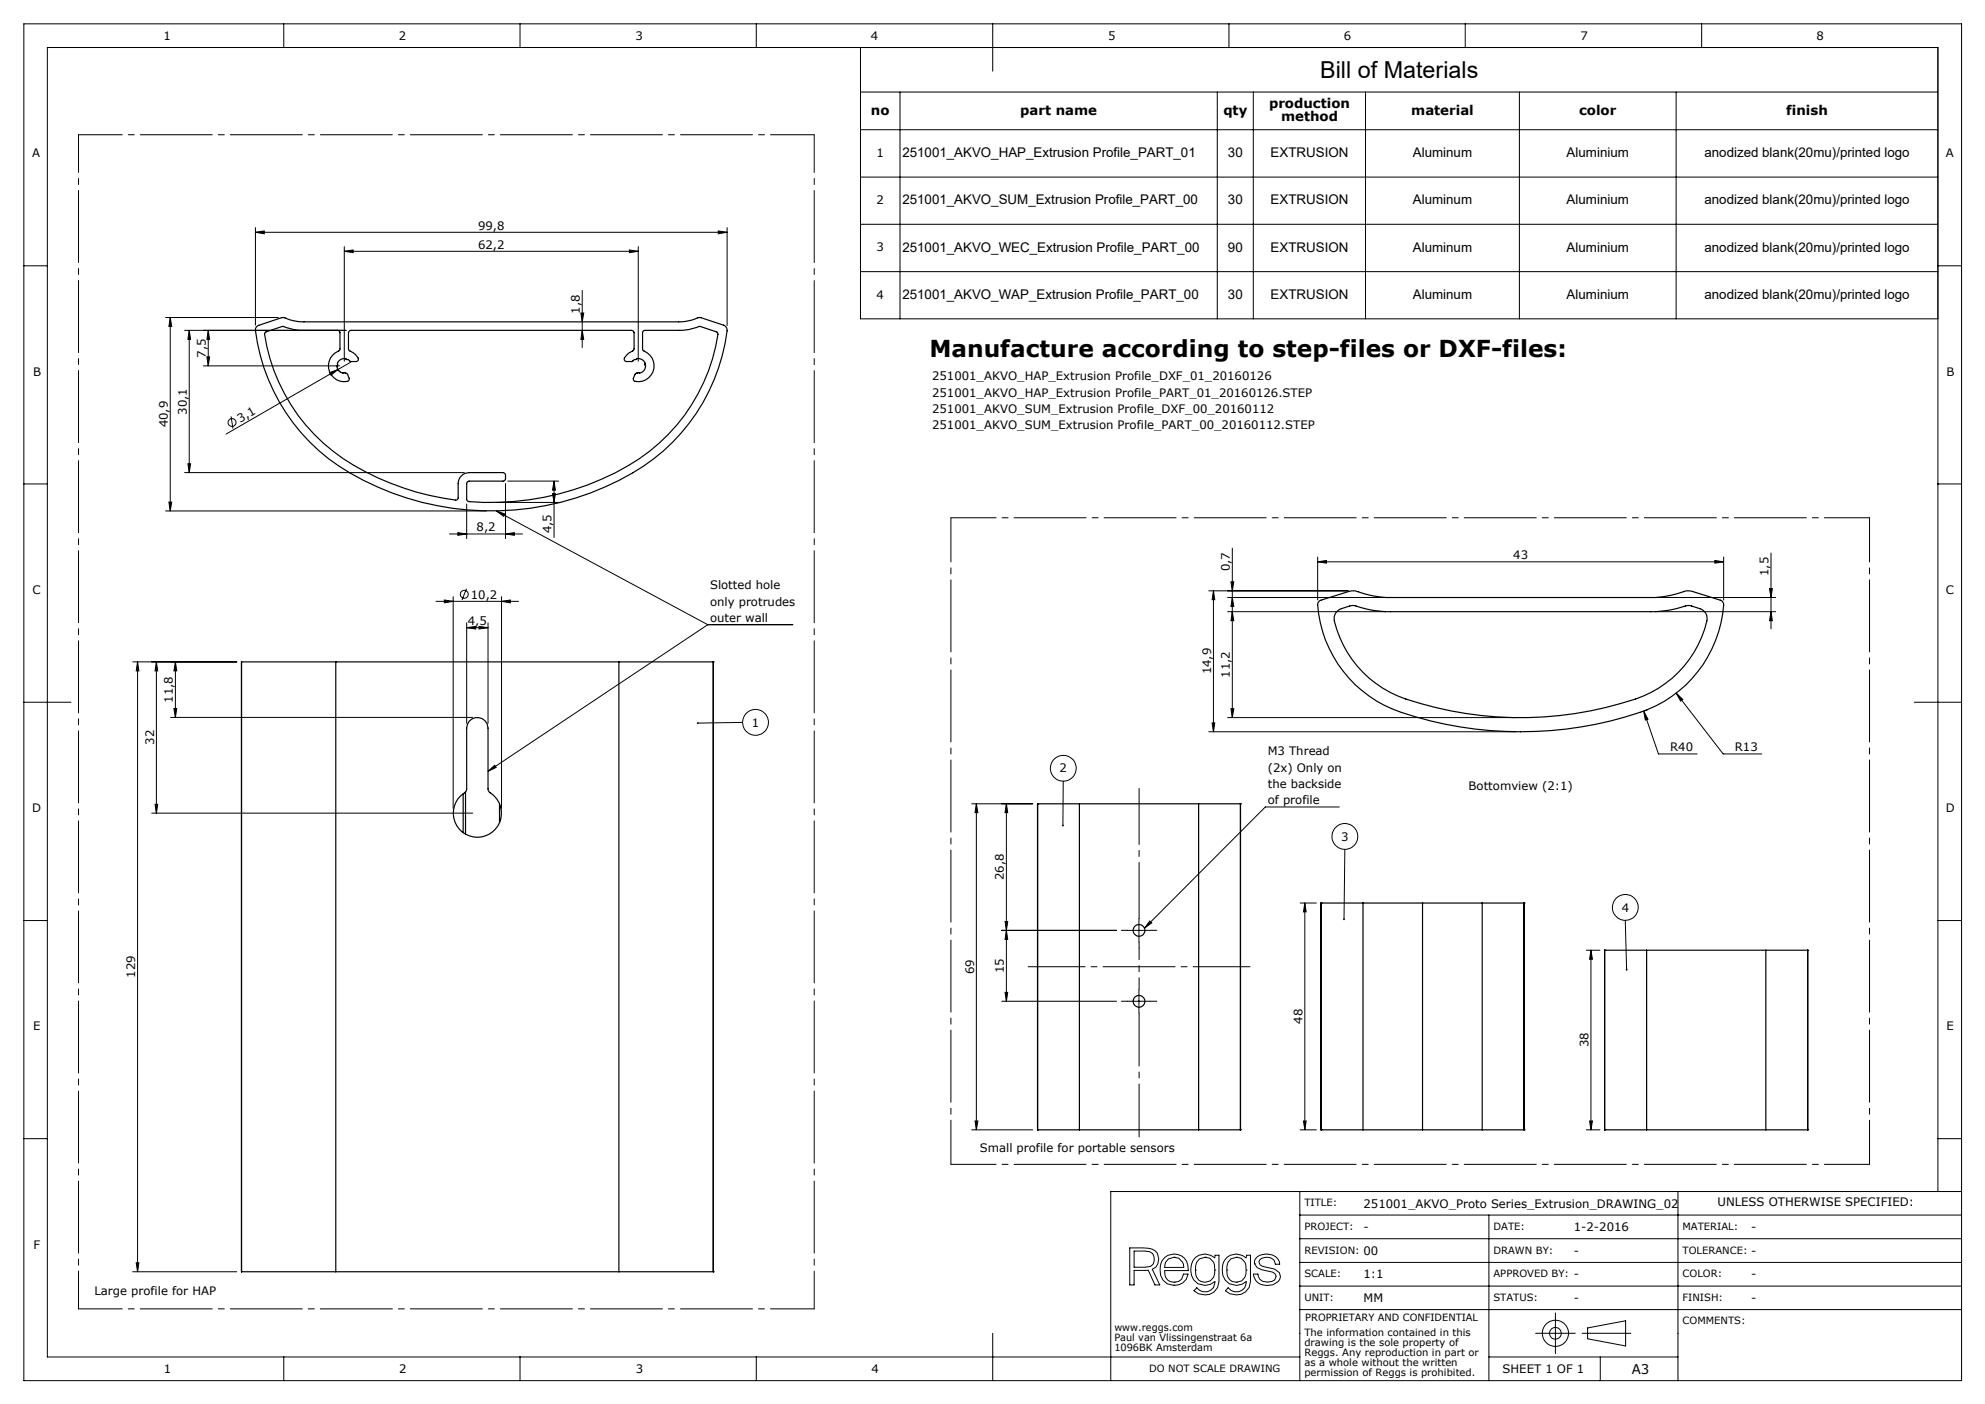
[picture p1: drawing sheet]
<svg xmlns="http://www.w3.org/2000/svg" width="420mm" height="297mm" viewBox="0 0 420 297" stroke-linecap="round" stroke-linejoin="round" font-family="sans-serif">
<g fill="none" stroke="#000" stroke-width=".21">
<path d="M5 5h410v287.1h-410zM60 5v5.1M110 5v5.1M160 5v5.1M182.1 10.1v57.3h227.9M182.1 19.5h227.9M190.4 19.5v47.9M210 5v10.1M257.6 19.5v47.9M260 5v5.1M265.2 19.5v47.9M288.9 19.5v47.9"/>
<path d="M310 5v5.1M321.5 19.5v47.9M354.6 19.5v47.9M360 5v5.1M182.1 37.5h227.9M182.1 27.4h227.9M5 56.2h5M54 49.1l1.9-.2v.6zM54 48.2v20.6M54 49.1h99.8M72.8 53.2l1.9-.3v.5zM72.8 52.2v24.2"/>
<path d="M72.8 53.2h62.2M133.2 52.9l1.8 .3-1.8 .2zM135 52.2v24.2M152 48.9l1.8 .2-1.8 .4zM153.8 48.2v20.7M182.1 47.4h227.9M182.1 57.5h227.9M410 56.2h5M35 67.2h23.9M36 67.2l.3 1.9h-.6zM36 67.2v40.9M39.1 69.9h34.1"/>
<path d="M40 69.9l.3 1.9h-.5zM40 69.9v30.1M43 77.4h28.9M43.8 75.5h.5l-.2 1.9zM44.1 69.9l.2 1.9h-.5zM44.1 69.9v7.5M69.7 78.8l1.8-.6-1.5 1.2zM71.3 77.7l.2 .5 .6 .6M71.5 78.2l-23.7 13.6M74.2 76.6l-2.7 1.6M122.9 66.2h.6l-.3 1.9zM123.2 69.9l.3 1.9h-.6z"/>
<path d="M123.2 61.5v12M39.1 100h59.1M39.8 98.1h.5l-.3 1.9zM48.9 88.1l.4 2.6M5 102.4h5M35 108.1h67.9M35.7 106.2h.6l-.3 1.9zM95.1 113h15.5M96.9 112.7l1.8 .3-1.8 .2zM98.7 106.6v7.3M105 106.3h13.2M105 108.1l1.8 .6-.2 .5z"/>
<path d="M105 108.1l44.8 24M107 113l1.8-.3v.5zM107 102.3v11.6M107.5 101.8h10.7M116.9 104.4h.6l-.3 1.9zM117.2 101.8l.3 1.9h-.6zM117.2 101.8v11.9M260.7 116v35.8M278.8 118.8l1.9-.2v.5zM278.8 117.8v9.1M278.8 118.8h85.9M362.8 118.6l1.9 .2-1.9 .3z"/>
<path d="M364.7 117.8v9.1M374.7 117v16M410 102.4h5M92.3 127.2h17.4M94 126.9l1.9 .3-1.9 .3zM95.9 126.2v44.8M98.7 124.5l-.9 2.4M98.7 132.8l1.9-.3v.6zM98.7 131.8v21.2M98.7 132.8h4.6M101.4 132.5l1.9 .3-1.9 .3zM103.3 131.8v21.2"/>
<path d="M106.1 127.2l1.9-.3v.6zM106.1 126.2v44.8M149.8 132.1h17.9M149.8 132.1l-46.5 31.1M255.8 125h29.5M256.8 125l.2 1.9h-.5zM256.8 125v29.8M259.8 129.4h33.4M259.8 126.4h33.4M260.5 123.1h.6l-.4 1.9zM260.7 129.4l.4 1.9h-.6zM260.7 126.4l.4 1.9h-.6z"/>
<path d="M350.3 129.4h25.4M350.3 126.4h25.4M374.4 124.5h.6l-.3 1.9zM374.7 129.4l.3 1.9h-.6zM5 148.6h10M28.1 140h22M29.1 140l.3 1.9h-.6zM29.1 140v129M33.1 140v32M33.1 140l.3 1.9h-.6zM36.1 151.8h63.9M36.8 149.9h.6l-.3 1.9z"/>
<path d="M37.1 140v11.8M37.1 140l.3 1.9h-.6zM157.1 152.8l-9.5 .2M255.8 154.8h64.9M256.5 152.9h.5l-.2 1.9zM259.8 151.8h60.9M260.5 149.9h.6l-.4 1.9zM347.8 150.5l.9 1.6-.6 .2zM347.8 150.5l3.1 9h8.2M348.7 150.1l-.8 .3M354.6 146.6l1.5 1.4-.5 .3zM354.6 146.6l10 12.9h8.2"/>
<path d="M405 148.6h10M32.1 172h67.9M32.8 170.1h.6l-.3 1.9zM103.3 163.2l1.4-1.3 .3 .4zM205.6 170h12.9M206.6 170l.3 1.9h-.6zM206.6 170v69M212.9 170l.3 1.9h-.5zM212.9 170v41.8M225 165.2l-.1 9.4M283.4 170.7h-15.7l-25.6 25.7M284.6 179.7l-.2 14.7"/>
<path d="M5 194.7h5M211.9 196.8h24.4M212.7 194.9h.5l-.3 1.9zM212.9 196.8l.3 1.9h-.5zM238.5 196.8h5M241 194.3v5M243.3 194.8l.4 .4-1.6 1.2zM275.1 191h3.4M276.1 191l.3 1.9h-.6zM276.1 191v48M343.9 194.7l.3 10.4M410 194.7h5"/>
<path d="M211.9 211.8h24.4M212.7 209.9h.5l-.3 1.9zM238.5 211.8h5M241 209.3v5M335.6 201h2.9M336.6 201l.3 1.9h-.6zM336.6 201v38M205.6 239h12.9M206.3 237.1h.6l-.3 1.9zM275.1 239h3.4M275.8 237.1h.6l-.3 1.9zM335.6 239h2.9"/>
<path d="M336.3 237.1h.6l-.3 1.9zM5 240.9h5M275 252.1v40M275 257h140M315 257v35.1M355 252.1v40M410 252.1v-242h-400v277h265M410 240.9h5M415 252.1h-180v40M28.1 269h22M28.8 267.1h.6l-.3 1.9zM239 264h2.9a3.1 3.1 0 0 1 3 1.1 2.35 2.35 0 0 1-1.1 3.4l1.6 3.3h-1l-1.4-3.1h-3v3.1h-1z"/>
<path d="M240 264.7l3.3 .1a1.81 1.81 0 0 1 .1 3.1l-1.1 .2h-2.3zM246.5 266a3 3 0 0 1 3.4-.4 3 3 0 0 1 1.5 3.2h-5a2.03 2.03 0 0 0 1.6 2.4 2.03 2.03 0 0 0 2.4-1.7h1a2.98 2.98 0 0 1-3.4 2.4 2.98 2.98 0 0 1-2.5-3.2 3.3 3.3 0 0 1 1-2.7zM247.2 266.3l1.2-.3a2.04 2.04 0 0 1 2.1 2.1h-4.1l.2-1.1zM248.4 271.8h.1M248.4 271.2h.1M248.4 266h.1M252.9 266a3.1 3.1 0 0 1 4.1 .1l.1-.6h.8v5.6a3.1 3.1 0 0 1-2 2.7 3.1 3.1 0 0 1-3.3-.8l.6-.6a2.2 2.2 0 0 0 3.6 0l.3-1.3a3.1 3.1 0 0 1-3.8 .4 3.1 3.1 0 0 1-1.3-3.6l.4-1.2zM252.9 268.7a2.11 2.11 0 0 0 2.1 2.6 2.11 2.11 0 0 0 2-2.6M252.9 268.7h.1M255 266a2.19 2.19 0 0 0-2.1 2.7M255 266a2.19 2.19 0 0 1 2 2.7M255 266h.1"/>
<path d="M257 268.7h.1M259.6 268.7a2.14 2.14 0 0 0 2 2.5M259.6 268.7h.1M259.6 266a3.1 3.1 0 0 1 4.1 .1l.1-.6h.8v5.6a3.1 3.1 0 0 1-2 2.7 3.1 3.1 0 0 1-3.3-.8l.6-.6a2.14 2.14 0 0 0 2.4 .7 2.14 2.14 0 0 0 1.4-2 2.97 2.97 0 0 1-3.4 .6 2.97 2.97 0 0 1-1.7-3 3.3 3.3 0 0 1 1-2.7zM261.6 266a2.19 2.19 0 0 0-2 2.7M261.6 266a2.19 2.19 0 0 1 2.1 2.7M261.6 271.2h.1M261.6 266h.1M263.7 268.7a2.14 2.14 0 0 1-2.1 2.5M263.7 268.7h.1M265.5 267.4h.1M266 265.9a3.5 3.5 0 0 1 4.4 .4l.3 .6 .1 .5h-1a1.81 1.81 0 0 0-2.6-1.3l-.5 .2-.3 .6a1.13 1.13 0 0 0 1.2 1.1l.5 .1a4 4 0 0 1 2.6 1.1l.2 .8a2.8 2.8 0 0 1-3.5 1.8 2.46 2.46 0 0 1-2.2-2.3h1a1.73 1.73 0 0 0 2.1 1.7l.8-.1 .6-.3 .3-.8a1.13 1.13 0 0 0-1.1-1l-1.7-.4a2.04 2.04 0 0 1-1.8-1.4l.1-.6z"/>
<path d="M275 277h140M275 262h140M275 267h140M275 272.1h140M329.1 277.7v8.6M60 287.1v5M110 287.1v5M160 287.1v5M210 282v10.1M315 287.1h40M324.9 282h8.4M334.8 282h10.3"/>
<path d="M335.9 280.9l8.1-1.5v5.3l-8.1-1.5zM338.6 287.1v5"/>
<circle cx="49.1" cy="89.4" r=".83"/>
<circle cx="98.2" cy="125.7" r=".83"/>
<circle cx="159.9" cy="152.8" r="2.73"/>
<circle cx="225" cy="162.5" r="2.74"/>
<circle cx="284.6" cy="176.9" r="2.73"/>
<circle cx="343.9" cy="192" r="2.74"/>
<circle cx="329.1" cy="282" r="1.23"/>
<circle cx="329.1" cy="282" r="2.76"/>
</g>
<path d="M241 194.3v-27.5" fill="none" stroke="#000" stroke-width=".21" stroke-dasharray="15.2 1.3 1.3 1.3" stroke-dashoffset="3.4"/>
<path d="M238.5 196.8h-1.2M241 199.3v1.3M243.5 196.8h1.3M238.5 211.8h-1.2M243.5 211.8h1.3" fill="none" stroke="#000" stroke-width=".21" stroke-dasharray="15.2 1.3 1.3 1.3"/>
<path d="M241 209.3v-8.8" fill="none" stroke="#000" stroke-width=".21" stroke-dasharray="15.2 1.3 1.3 1.3" stroke-dashoffset="12.8"/>
<path d="M241 214.3v26.2" fill="none" stroke="#000" stroke-width=".21" stroke-dasharray="15.2 1.3 1.3 1.3" stroke-dashoffset="4"/>
<path d="M217.5 204.5h47" fill="none" stroke="#000" stroke-width=".21" stroke-dasharray="15.2 1.3 1.3 1.3" stroke-dashoffset="3.2"/>
<path d="M16.6 28.5h155.7M16.6 276.9h155.7" fill="none" stroke="#000" stroke-width=".21" stroke-dasharray="15.2 1.3 1.3 1.3" stroke-dashoffset="6"/>
<path d="M16.6 28.5v248.4M172.3 28.5v248.4" fill="none" stroke="#000" stroke-width=".21" stroke-dasharray="15.2 1.3 1.3 1.3" stroke-dashoffset="7.3"/>
<path d="M201.2 109.5h194.4M201.2 246.3h194.4" fill="none" stroke="#000" stroke-width=".21" stroke-dasharray="15.2 1.3 1.3 1.3" stroke-dashoffset="5.7"/>
<path d="M201.2 109.5v136.8M395.6 109.5v136.8" fill="none" stroke="#000" stroke-width=".21" stroke-dasharray="15.2 1.3 1.3 1.3" stroke-dashoffset="5.9"/>
<g fill="#000">
<path d="M69.7 78.8l1.8-.6-1.5 1.2z"/>
<path d="M72.8 53.2l1.9-.3v.5zM133.2 52.9l1.8 .3-1.8 .2zM54 49.1l1.9-.2v.6zM152 48.9l1.8 .2-1.8 .4zM347.8 150.5l.3 1.8 .6-.2zM354.6 146.6l1 1.7 .5-.3z"/>
<path d="M40 69.9l.3 1.9h-.5zM39.8 98.1h.5l-.3 1.9zM36 67.2l.3 1.9h-.6zM35.7 106.2h.6l-.3 1.9zM122.9 66.2h.6l-.3 1.9zM123.2 69.9l.3 1.9h-.6zM260.7 129.4l.4 1.9h-.6zM260.5 149.9h.6l-.4 1.9zM374.4 124.5h.6l-.3 1.9zM374.7 129.4l.3 1.9h-.6zM256.8 125l.2 1.9h-.5zM256.5 152.9h.5l-.2 1.9zM260.5 123.1h.6l-.4 1.9zM260.7 126.4l.4 1.9h-.6z"/>
<path d="M107 113l1.8-.3v.5zM96.9 112.7l1.8 .3-1.8 .2z"/>
<path d="M116.9 104.4h.6l-.3 1.9zM117.2 101.8l.3 1.9h-.6zM43.8 75.5h.5l-.2 1.9zM44.1 69.9l.2 1.9h-.5z"/>
<path d="M278.8 118.8l1.9-.2v.5zM362.8 118.6l1.9 .2-1.9 .3z"/>
<path d="M94 126.9l1.9 .3-1.9 .3zM106.1 127.2l1.9-.3v.6z"/>
<path d="M98.7 132.8l1.9-.3v.6zM101.4 132.5l1.9 .3-1.9 .3zM243.3 194.8l.4 .4-1.6 1.2zM105 108.1l1.8 .6-.2 .5zM103.3 163.2l1.4-1.3 .3 .4z"/>
<path d="M29.1 140l.3 1.9h-.6zM28.8 267.1h.6l-.3 1.9zM33.1 140l.3 1.9h-.6zM32.8 170.1h.6l-.3 1.9zM206.6 170l.3 1.9h-.6zM206.3 237.1h.6l-.3 1.9zM276.1 191l.3 1.9h-.6zM275.8 237.1h.6l-.3 1.9zM336.6 201l.3 1.9h-.6zM336.3 237.1h.6l-.3 1.9zM212.9 170l.3 1.9h-.5zM212.7 194.9h.5l-.3 1.9zM212.9 196.8l.3 1.9h-.5zM212.7 209.9h.5l-.3 1.9z"/>
<path d="M36.8 149.9h.6l-.3 1.9zM37.1 140l.3 1.9h-.6z"/>
<path d="M147.5 152.9v.1h.1h-.1a.19 .19 0 0 0 .2 .1 .19 .19 0 0 0 .1-.2 .19 .19 0 0 0-.3 0zM224.8 174.4l-.1 .3 .2 .1v-.2v.2h.1l.1-.2zM284.3 194.3l-.1 .3 .2 .1v-.3v.3l.1-.1a.19 .19 0 0 0 0-.3 .19 .19 0 0 0-.2 0zM344 205.1l.1 .2h.1v-.2v.2l.2-.1-.1-.2z"/>
</g>
<g fill="none" stroke="#000" stroke-width=".25">
<path d="M54.3 69.1l.5-.3 4.8-1.6h.6a9 9 0 0 0 4.1 .9h79.3a13.8 13.8 0 0 0 4.5-.9l5 1.6a1.16 1.16 0 0 1 .7 1.2 41.3 41.3 0 0 1-25.8 33 59.3 59.3 0 0 1-58.5-6 40.7 40.7 0 0 1-15.5-27.4zM56.1 70.3l3.9-1.2a10.5 10.5 0 0 0 4.3 .8h7.3l.3 .4v3.8a3.4 3.4 0 0 0-2.3 4.1 3.4 3.4 0 0 0 4.1 2.4l.2-.5-.3-.9-.3-.3h-.6a1.51 1.51 0 0 1-1.3-1.7 1.51 1.51 0 0 1 1.7-1.3l.3 .2h.3l.5 .4h1.3a.64 .64 0 0 0 .4-.6 .64 .64 0 0 0-.5-.6l-1.6-1.4-.1-3.5 .3-.5h59.6l.4 .1 .2 .4v3.4l-.3 .4a2.79 2.79 0 0 0-1.8 1.9l.3 .4h1.3l.5-.4 .5-.1a1.29 1.29 0 0 1 1.8 1.1v.2a1.27 1.27 0 0 1-1.5 1.5l-.6 .3-.4 .9a.5 .5 0 0 0 .4 .7 3.4 3.4 0 0 0 3.9-2.6 3.4 3.4 0 0 0-2.3-4v-3.8l.2-.4h7.4a14.8 14.8 0 0 0 4.5-.9l3.5 1.2 .3 .4a39 39 0 0 1-21.7 29.4 57.2 57.2 0 0 1-31.2 6l-.3-.3v-3.5l.3-.3 7.5-.1 .4-.3 .1-1-.3-.4-.3-.1h-7.6a2.3 2.3 0 0 0-1.9 2.3v3.1l-.2 .3a52.9 52.9 0 0 1-26.2-10.2 38.1 38.1 0 0 1-14.5-25zM279.2 127.1l6.2-2a3 3 0 0 1 1.9 .1 20.2 20.2 0 0 0 6.9 1.2h55.1a23.9 23.9 0 0 0 7.6-1.4l1 .1 6.1 1.9a1 1 0 0 1 .7 1 26 26 0 0 1-17.7 22.7 79.3 79.3 0 0 1-52.3-.7 25.6 25.6 0 0 1-15.8-22.5zM282.8 129.4a4.1 4.1 0 0 1 2.8-1.2l1-.1a23.5 23.5 0 0 0 7.6 1.3h55.1a31 31 0 0 0 8-1.3l.6 .1a4.1 4.1 0 0 1 2.8 1.2 2.04 2.04 0 0 1 .4 2 23.4 23.4 0 0 1-18.2 17.4 76.1 76.1 0 0 1-47.1-1.6 22.8 22.8 0 0 1-13.5-16.3 2.01 2.01 0 0 1 .5-1.5zM51.1 140v129M51.1 140h.1M51.1 140h19.9M71 140h60M71 140v129M99.2 152.6a2.27 2.27 0 0 1 2.5-.7 2.27 2.27 0 0 1 1.6 2.1v12.9a1.36 1.36 0 0 0 .9 1.2 5.1 5.1 0 0 1 .2 7.6 5.1 5.1 0 0 1-7.6-.7 5.1 5.1 0 0 1 1.7-7.5l.2-.6v-12.9l.2-.7zM131 140h19.9M131 140v129"/>
<path d="M150.9 140h.1M150.9 140v129M98 167.9v8.2M98.5 167.5v9M105.7 170.1v3.9M219.5 170h8.9M219.5 170h.1M219.5 170v69M228.4 170h25.2M228.4 170v69M253.6 170h8.9M253.6 170v69"/>
<path d="M262.5 170h.1M262.5 170v69M279.5 191h8.9M279.5 191h.1M279.5 191v48M288.4 191h12.6M288.4 191v48M301 191h12.6M301 191v48M313.6 191h8.9M313.6 191v48M322.5 191h.1"/>
<path d="M322.5 191v48M339.5 201h8.9M339.5 201h.1M339.5 201v38M348.4 201h25.2M348.4 201v38M373.6 201h8.9M373.6 201v38M382.5 201h.1M382.5 201v38M219.5 239h8.9M219.5 239h.1"/>
<path d="M228.4 239h25.2M253.6 239h8.9M262.5 239h.1M279.5 239h8.9M279.5 239h.1M288.4 239h12.6M301 239h12.6M313.6 239h8.9M322.5 239h.1M339.5 239h8.9M339.5 239h.1M348.4 239h25.2"/>
<path d="M373.6 239h8.9M382.5 239h.1M51.1 269h.1M51.1 269h19.9M71 269h60M131 269h19.9M150.9 269h.1"/>
<circle cx="241" cy="196.8" r="1.25"/>
<circle cx="241" cy="211.8" r="1.24"/>
</g>
<g font-size="4.9">
<text x="279.3" y="16.6">Bill of Materials</text>
<text x="196.6" y="75.6">Manufacture according to step-files or DXF-files:</text>
</g>
<g font-size="2.8">
<text x="268.5" y="22.8">production</text>
<text x="184.3" y="24.3">no</text>
<text x="215.9" y="24.3">part name</text>
<text x="258.8" y="24.3">qty</text>
<text x="271.1" y="25.7">method</text>
<text x="298.6" y="24.3">material</text>
<text x="334.1" y="24.3">color</text>
<text x="377.9" y="24.3">finish</text>
<text x="190.9" y="33.2">251001_AKVO_HAP_Extrusion Profile_PART_01</text>
<text x="259.8" y="33.2">30</text>
<text x="268.9" y="33.2">EXTRUSION</text>
<text x="299" y="33.2">Aluminum</text>
<text x="331.5" y="33.2">Aluminium</text>
<text x="360.6" y="33.2">anodized blank(20mu)/printed logo</text>
<text x="190.9" y="43.2">251001_AKVO_SUM_Extrusion Profile_PART_00</text>
<text x="259.8" y="43.2">30</text>
<text x="268.9" y="43.2">EXTRUSION</text>
<text x="299" y="43.2">Aluminum</text>
<text x="331.5" y="43.2">Aluminium</text>
<text x="360.6" y="43.2">anodized blank(20mu)/printed logo</text>
<text x="190.9" y="53.2">251001_AKVO_WEC_Extrusion Profile_PART_00</text>
<text x="259.8" y="53.2">90</text>
<text x="268.9" y="53.2">EXTRUSION</text>
<text x="299" y="53.2">Aluminum</text>
<text x="331.5" y="53.2">Aluminium</text>
<text x="360.6" y="53.2">anodized blank(20mu)/printed logo</text>
<text x="190.9" y="63.2">251001_AKVO_WAP_Extrusion Profile_PART_00</text>
<text x="259.8" y="63.2">30</text>
<text x="268.9" y="63.2">EXTRUSION</text>
<text x="299" y="63.2">Aluminum</text>
<text x="331.5" y="63.2">Aluminium</text>
<text x="360.6" y="63.2">anodized blank(20mu)/printed logo</text>
<text x="345.2" y="290.7">A3</text>
</g>
<g font-size="2.5">
<text x="34.6" y="8.4">1</text>
<text x="84.4" y="8.4">2</text>
<text x="134.4" y="8.4">3</text>
<text x="184.3" y="8.4">4</text>
<text x="234.4" y="8.4">5</text>
<text x="284.3" y="8.4">6</text>
<text x="334.4" y="8.4">7</text>
<text x="384.3" y="8.4">8</text>
<text x="6.8" y="33.3">A</text>
<text x="185.5" y="33.2">1</text>
<text x="411.7" y="33.3">A</text>
<text x="185.5" y="43.2">2</text>
<text x="101.2" y="48.6">99,8</text>
<text x="101.2" y="52.6">62,2</text>
<text x="185.5" y="53.2">3</text>
<text x="185.5" y="63.2">4</text>
<text x="122.7" y="66.3" transform="rotate(-90 122.7 66.3)">1,8</text>
<text x="43.5" y="75.6" transform="rotate(-90 43.5 75.6)">7,5</text>
<text x="7" y="79.5">B</text>
<text x="197.2" y="80.4">251001_AKVO_HAP_Extrusion Profile_DXF_01_20160126</text>
<text x="197.2" y="83.9">251001_AKVO_HAP_Extrusion Profile_PART_01_20160126.STEP</text>
<text x="411.8" y="79.4">B</text>
<text x="39.5" y="87.7" transform="rotate(-90 39.5 87.7)">30,1</text>
<text x="50.8" y="89.5" transform="rotate(-30 50.8 89.5)">3,1</text>
<text x="197.2" y="87.3">251001_AKVO_SUM_Extrusion Profile_DXF_00_20160112</text>
<text x="35.5" y="90.4" transform="rotate(-90 35.5 90.4)">40,9</text>
<text x="197.2" y="90.8">251001_AKVO_SUM_Extrusion Profile_PART_00_20160112.STEP</text>
<text x="100.8" y="112.4">8,2</text>
<text x="116.7" y="112.8" transform="rotate(-90 116.7 112.8)">4,5</text>
<text x="320.2" y="118.3">43</text>
<text x="6.9" y="125.6">C</text>
<text x="150.2" y="124.6">Slotted hole</text>
<text x="260.2" y="120.8" transform="rotate(-90 260.2 120.8)">0,7</text>
<text x="374.2" y="121.9" transform="rotate(-90 374.2 121.9)">1,5</text>
<text x="411.7" y="125.6">C</text>
<text x="99.6" y="126.7">10,2</text>
<text x="150.2" y="128.1">only protrudes</text>
<text x="150.2" y="131.6">outer wall</text>
<text x="99" y="132.2">4,5</text>
<text x="256.2" y="142.7" transform="rotate(-90 256.2 142.7)">14,9</text>
<text x="260.2" y="143.4" transform="rotate(-90 260.2 143.4)">11,2</text>
<text x="36.6" y="148.7" transform="rotate(-90 36.6 148.7)">11,8</text>
<text x="159.1" y="153.7">1</text>
<text x="32.6" y="157.6" transform="rotate(-90 32.6 157.6)">32</text>
<text x="268.2" y="159.8">M3 Thread</text>
<text x="353.4" y="158.9">R40</text>
<text x="367.1" y="158.9">R13</text>
<text x="224.2" y="163.4">2</text>
<text x="268.2" y="163.2">(2x) Only on</text>
<text x="268.2" y="166.7">the backside</text>
<text x="310.7" y="167.2">Bottomview (2:1)</text>
<text x="6.8" y="171.8">D</text>
<text x="268.2" y="170.2">of profile</text>
<text x="411.7" y="171.9">D</text>
<text x="283.8" y="177.8">3</text>
<text x="212.4" y="186.2" transform="rotate(-90 212.4 186.2)">26,8</text>
<text x="343.1" y="192.8">4</text>
<text x="28.6" y="206.9" transform="rotate(-90 28.6 206.9)">129</text>
<text x="206.1" y="206.1" transform="rotate(-90 206.1 206.1)">69</text>
<text x="212.4" y="205.9" transform="rotate(-90 212.4 205.9)">15</text>
<text x="7" y="218">E</text>
<text x="275.6" y="216.6" transform="rotate(-90 275.6 216.6)">48</text>
<text x="336.1" y="221.6" transform="rotate(-90 336.1 221.6)">38</text>
<text x="411.8" y="218">E</text>
<text x="207.3" y="243.7">Small profile for portable sensors</text>
<text x="288.5" y="255.4">251001_AKVO_Proto Series_Extrusion_DRAWING_02</text>
<text x="363.4" y="255.2">UNLESS OTHERWISE SPECIFIED:</text>
<text x="288.5" y="260.4">-</text>
<text x="333" y="260.4">1-2-2016</text>
<text x="370.5" y="260.4">-</text>
<text x="7.1" y="264.3">F</text>
<text x="288.5" y="265.4">00</text>
<text x="333" y="265.4">-</text>
<text x="370.5" y="265.4">-</text>
<text x="20" y="274">Large profile for HAP</text>
<text x="288.5" y="270.4">1:1</text>
<text x="288.5" y="275.4">MM</text>
<text x="333" y="270.4">-</text>
<text x="333" y="275.4">-</text>
<text x="370.5" y="275.4">-</text>
<text x="370.5" y="270.4">-</text>
<text x="34.7" y="290.4">1</text>
<text x="84.4" y="290.4">2</text>
<text x="134.5" y="290.4">3</text>
<text x="184.4" y="290.4">4</text>
<text x="317.9" y="290.4">SHEET 1 OF 1</text>
</g>
<g font-size="2.1">
<text x="276" y="255.2">TITLE:</text>
<text x="276" y="260.2">PROJECT:</text>
<text x="316" y="260.2">DATE:</text>
<text x="356" y="260.2">MATERIAL:</text>
<text x="276" y="265.2">REVISION:</text>
<text x="316" y="265.2">DRAWN BY:</text>
<text x="356" y="265.2">TOLERANCE:</text>
<text x="276" y="270.2">SCALE:</text>
<text x="276" y="275.2">UNIT:</text>
<text x="316" y="275.2">STATUS:</text>
<text x="316" y="270.2">APPROVED BY:</text>
<text x="356" y="270.2">COLOR:</text>
<text x="356" y="275.2">FINISH:</text>
<text x="235.8" y="281.5">www.reggs.com</text>
<text x="276.2" y="279.5">PROPRIETARY AND CONFIDENTIAL</text>
<text x="356" y="280.2">COMMENTS:</text>
<text x="235.8" y="283.6">Paul van Vlissingenstraat 6a</text>
<text x="235.8" y="285.7">1096BK Amsterdam</text>
<text x="276" y="282.6">The information contained in this</text>
<text x="276" y="284.7">drawing is the sole property of</text>
<text x="276" y="286.8">Reggs. Any reproduction in part or</text>
<text x="243.1" y="290.2">DO NOT SCALE DRAWING</text>
<text x="276" y="289">as a whole without the written</text>
<text x="276" y="291.1">permission of Reggs is prohibited.</text>
</g>
</svg>
